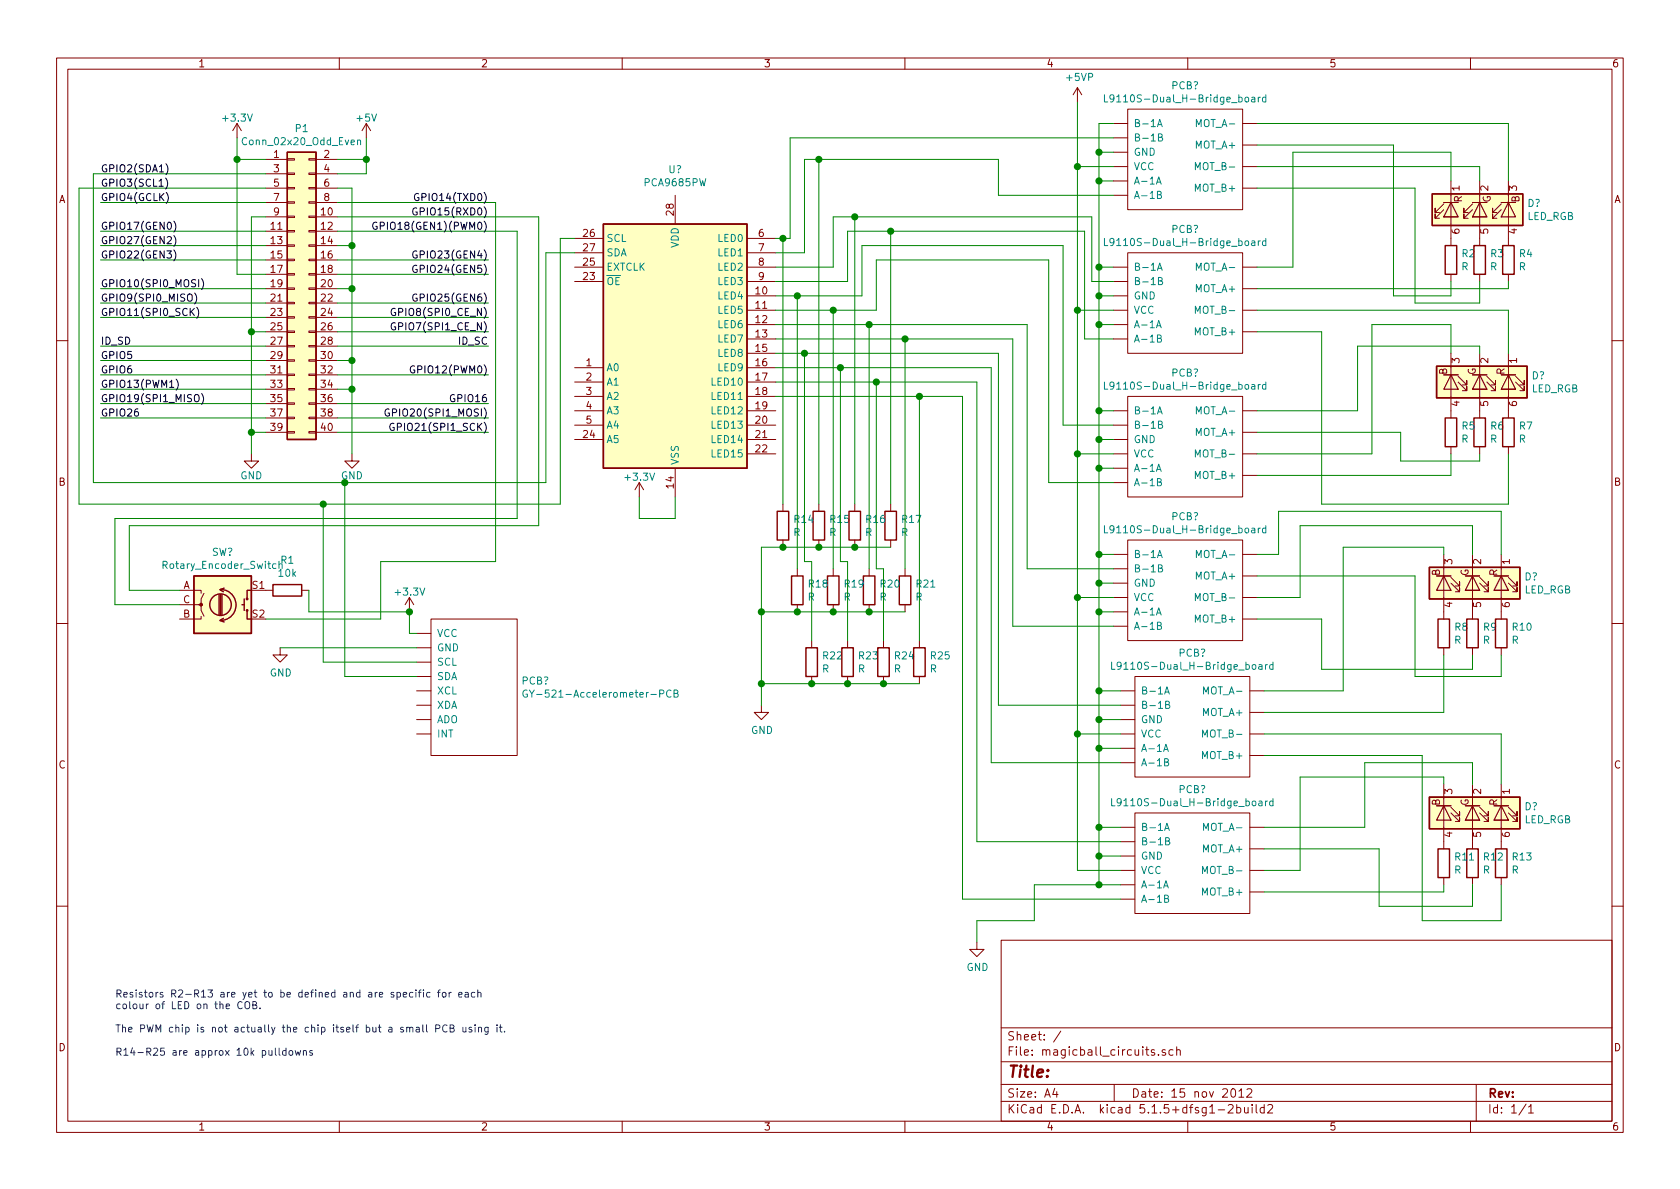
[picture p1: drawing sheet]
<svg xmlns="http://www.w3.org/2000/svg" width="297mm" height="210mm" viewBox="0 0 297 210" stroke-linecap="round" stroke-linejoin="round" font-family="sans-serif">
<g fill="none" stroke="#840000" stroke-width=".18">
<path d="M10 10.3h277v189.9h-277zM12 12.2h273v186.1h-273zM60 10.3v1.9M110 10.3v1.9M160 10.3v1.9M190.5 15.5l-.8 1.3M190.5 15.5v2.5M190.5 15.5l.8 1.3M199.4 19.3h20.3v17.8h-20.3zM210 10.3v1.9M260 10.3v1.9M41.9 21.8l-.8 1.3"/>
<path d="M41.9 21.8v2.6M41.9 21.8l.8 1.3M47 35.8h3.8M47 33.3h3.8M47 28.2h3.8M47 38.3h3.8M47 30.7h3.8M50.8 38.2h1.3v.3h-1.3zM50.8 35.7h1.3v.2h-1.3zM50.8 33.1h1.3v.3h-1.3zM50.8 30.6h1.3v.3h-1.3zM50.8 28.1h1.3v.2h-1.3z"/>
<path d="M54.6 38.2h1.3v.3h-1.3zM54.6 35.7h1.3v.2h-1.3zM54.6 33.1h1.3v.3h-1.3zM54.6 30.6h1.3v.3h-1.3zM54.6 28.1h1.3v.2h-1.3zM55.9 35.8h3.8M55.9 33.3h3.8M55.9 28.2h3.8M55.9 38.3h3.8M55.9 30.7h3.8M64.8 21.8l-.8 1.3M64.8 21.8v2.6"/>
<path d="M64.8 21.8l.7 1.3M119.4 34.5v5.1M196.8 32h2.6M196.8 34.5h2.6M196.8 21.8h2.6M196.8 24.4h2.6M196.8 26.9h2.6M196.8 29.5h2.6M219.7 21.8h2.5M219.7 25.6h2.5M219.7 33.3h2.5M219.7 29.5h2.5"/>
<path d="M255.3 38.3h2.5zM255.3 38.3h.1M255.3 35.8h2.5M255.3 36.1l-1.6 1.5v-.8v.8h.8M255.3 37.1l-1.6 1.5v-.8v.8h.8M256.5 32v11.4M260.3 38.3h2.6zM260.3 38.3h.1M260.3 35.8h2.6M260.3 36.1l-1.5 1.5v-.8v.8h.8M260.3 37.1l-1.5 1.5v-.8v.8h.8M261.6 32v11.4"/>
<path d="M265.4 36.1l-1.5 1.5v-.8v.8h.8M265.4 37.1l-1.5 1.5v-.8v.8h.8M265.4 35.8h2.6M266.7 32v11.4M47 40.9h3.8M47 43.4h3.8M47 46h3.8M47 48.5h3.8M47 51h3.8M47 53.6h3.8M47 56.1h3.8M47 58.7h3.8"/>
<path d="M50.8 56h1.3v.3h-1.3zM50.8 58.5h1.3v.3h-1.3zM50.8 53.5h1.3v.2h-1.3zM50.8 48.4h1.3v.2h-1.3zM50.8 45.8h1.3v.3h-1.3zM50.8 43.3h1.3v.3h-1.3zM50.8 40.8h1.3v.2h-1.3zM50.8 50.9h1.3v.3h-1.3zM54.6 56h1.3v.3h-1.3zM54.6 58.5h1.3v.3h-1.3zM54.6 53.5h1.3v.2h-1.3zM54.6 48.4h1.3v.2h-1.3z"/>
<path d="M54.6 45.8h1.3v.3h-1.3zM54.6 43.3h1.3v.3h-1.3zM54.6 40.8h1.3v.2h-1.3zM54.6 50.9h1.3v.3h-1.3zM55.9 40.9h3.8M55.9 43.4h3.8M55.9 46h3.8M55.9 48.5h3.8M55.9 51h3.8M55.9 53.6h3.8M55.9 56.1h3.8M55.9 58.7h3.8"/>
<path d="M101.6 47.2h5.1M101.6 49.8h5.1M101.6 42.2h5.1M101.6 44.7h5.1M132.1 57.4h5.1M132.1 59.9h5.1M132.1 47.2h5.1M132.1 49.8h5.1M132.1 52.3h5.1M132.1 54.9h5.1M132.1 42.2h5.1M132.1 44.7h5.1"/>
<path d="M196.8 57.4h2.6M196.8 59.9h2.6M196.8 47.2h2.6M196.8 49.8h2.6M196.8 52.3h2.6M196.8 54.9h2.6M199.4 44.7h20.3v17.8h-20.3zM219.7 51h2.5M219.7 58.7h2.5M219.7 47.2h2.5M219.7 54.9h2.5M256.5 48.5v1.3"/>
<path d="M261.6 48.5v1.3M266.7 48.5v1.3M10 60.2h2M47 76.4h3.8M47 66.3h3.8M47 61.2h3.8M47 63.7h3.8M47 68.8h3.8M47 71.4h3.8M47 73.9h3.8M50.8 61.1h1.3v.2h-1.3zM50.8 63.6h1.3v.3h-1.3z"/>
<path d="M50.8 66.2h1.3v.2h-1.3zM50.8 68.7h1.3v.3h-1.3zM50.8 71.2h1.3v.3h-1.3zM50.8 73.8h1.3v.2h-1.3zM50.8 76.3h1.3v.3h-1.3zM54.6 61.1h1.3v.2h-1.3zM54.6 63.6h1.3v.3h-1.3zM54.6 66.2h1.3v.2h-1.3zM54.6 68.7h1.3v.3h-1.3zM54.6 71.2h1.3v.3h-1.3zM54.6 73.8h1.3v.2h-1.3zM54.6 76.3h1.3v.3h-1.3z"/>
<path d="M55.9 76.4h3.8M55.9 66.3h3.8M55.9 61.2h3.8M55.9 63.7h3.8M55.9 68.8h3.8M55.9 71.4h3.8M55.9 73.9h3.8M101.6 72.6h5.1M101.6 75.2h5.1M101.6 77.7h5.1M101.6 65h5.1M101.6 67.6h5.1"/>
<path d="M101.6 70.1h5.1M132.1 72.6h5.1M132.1 75.2h5.1M132.1 77.7h5.1M132.1 65h5.1M132.1 62.5h5.1M132.1 67.6h5.1M132.1 70.1h5.1M196.8 72.6h2.6M196.8 75.2h2.6M196.8 77.7h2.6M199.4 70.1h20.3v17.8h-20.3z"/>
<path d="M219.7 72.6h2.5M219.7 76.4h2.5M255.3 66.3h2.5M256.5 62.5v11.4M256.5 79v1.3M257.8 66.5l1.5 1.6v-.8v.8h-.7M257.8 67.6l1.5 1.5v-.8v.8h-.7M260.3 68.8h2.6zM260.3 66.3h2.6M261.6 62.5v11.4M261.6 79v1.3M262.9 68.8h.1"/>
<path d="M262.9 66.5l1.5 1.6v-.8v.8h-.7M262.9 67.6l1.5 1.5v-.8v.8h-.7M265.4 68.8h2.6zM265.4 66.3h2.6M266.7 62.5v11.4M266.7 79v1.3M268 68.8h.1M268 66.5l1.5 1.6v-.8v.8h-.8M268 67.6l1.5 1.5v-.8v.8h-.8M285 60.2h2M44.4 80.3v1.2h1.3l-1.3 1.3-1.2-1.3h1.2M62.2 80.3v1.2h1.3l-1.3 1.3-1.2-1.3h1.2"/>
<path d="M113 85.3l-.7 1.3M113 85.3v2.6M113 85.3l.8 1.3M119.4 82.8v5.1M132.1 80.3h5.1M138.4 89.1v1.3M138.4 95.5v1.3M144.8 89.1v1.3M144.8 95.5v1.3M151.1 89.1v1.3M151.1 95.5v1.3M157.5 89.1v1.3"/>
<path d="M157.5 95.5v1.3M196.8 98h2.6M196.8 82.8h2.6M196.8 85.3h2.6M196.8 80.3h2.6M199.4 95.5h20.3v17.8h-20.3zM219.7 98h2.5M219.7 84.1h2.5M219.7 80.3h2.5M255.3 98v11.5M260.3 98v11.5M265.4 98v11.5"/>
<path d="M10 110.3h2M31.7 104.4h3.9v.5M31.7 106.9h3.9v1l.5 1.1M35.6 109v.5h-3.9M36.1 104.9l-.5 1v1h-.5M47 104.4h1.3M49.5 114.5v1.3h1.3l-1.3 1.3-1.2-1.3h1.2M53.3 104.4h1.3M72.4 105.7l-.8 1.2M72.4 105.7v2.5M72.4 105.7l.8 1.2M73.7 114.5h2.5"/>
<path d="M73.7 117.1h2.5M73.7 119.6h2.5M73.7 112h2.5M76.2 109.5h15.2v24.1h-15.2zM141 100.6v1.2M141 106.9v1.3M143.5 113.3v1.2M143.5 119.6v1.3M147.3 100.6v1.2M147.3 106.9v1.3M149.9 113.3v1.2M149.9 119.6v1.3"/>
<path d="M153.7 100.6v1.2M153.7 106.9v1.3M156.2 113.3v1.2M156.2 119.6v1.3M160 100.6v1.2M160 106.9v1.3M162.6 113.3v1.2M162.6 119.6v1.3M196.8 108.2h2.6M196.8 110.7h2.6M196.8 100.6h2.6M196.8 103.1h2.6"/>
<path d="M196.8 105.7h2.6M200.7 119.6h20.3v17.8h-20.3zM219.7 101.8h2.5M219.7 109.5h2.5M219.7 105.7h2.5M254 101.8h2.5M255.3 114.5v1.3M256.5 102.1l1.6 1.5v-.7v.7h-.8M256.5 103.1l1.6 1.5v-.7v.7h-.8M259.1 104.4h2.5zM259.1 101.8h2.5M260.3 114.5v1.3"/>
<path d="M261.6 104.4h.1M261.6 102.1l1.5 1.5v-.7v.7h-.7M261.6 103.1l1.5 1.5v-.7v.7h-.7M264.2 104.4h2.5zM264.2 101.8h2.5M265.4 114.5v1.3M266.7 104.4h.1M266.7 102.1l1.5 1.5v-.7v.7h-.7M266.7 103.1l1.5 1.5v-.7v.7h-.7M285 110.3h2M73.7 122.2h2.5M73.7 124.7h2.5"/>
<path d="M73.7 127.2h2.5M73.7 129.8h2.5M134.6 124.7v1.3h1.3l-1.3 1.2-1.3-1.2h1.3M198.1 132.3h2.6M198.1 134.9h2.6M198.1 122.2h2.6M198.1 124.7h2.6M198.1 127.2h2.6M198.1 129.8h2.6M221 122.2h2.5M221 126h2.5M221 133.6h2.5"/>
<path d="M221 129.8h2.5M255.3 138.7v11.4M260.3 138.7v11.4M265.4 138.7v11.4M198.1 156.5h2.6M198.1 159h2.6M198.1 146.3h2.6M198.1 148.8h2.6M198.1 151.4h2.6M198.1 153.9h2.6M200.7 143.8h20.3v17.7h-20.3zM221 146.3h2.5"/>
<path d="M221 150.1h2.5M221 157.7h2.5M221 153.9h2.5M254 142.5h2.5M255.3 155.2v1.3M256.5 142.7l1.6 1.6v-.8v.8h-.8M256.5 143.8l1.6 1.5v-.8v.8h-.8M259.1 145h2.5zM259.1 142.5h2.5M260.3 155.2v1.3M261.6 145h.1M261.6 142.7l1.5 1.6v-.8v.8h-.7"/>
<path d="M261.6 143.8l1.5 1.5v-.8v.8h-.7M264.2 145h2.5zM264.2 142.5h2.5M265.4 155.2v1.3M266.7 145h.1M266.7 142.7l1.5 1.6v-.8v.8h-.7M266.7 143.8l1.5 1.5v-.8v.8h-.7M10 160.2h2M172.7 166.6v1.3h1.3l-1.3 1.3-1.3-1.3h1.3M177 166.3h108v32h-108zM285 160.2h2M60 198.3v1.9"/>
<path d="M110 198.3v1.9M160 198.3v1.9M177 194.8h108M177 191.8h108M177 187.8h108M177 181.8h108M186.5 192.5l-.4 1h1M186.8 193v1M187.6 182.3l-1.3 2M197 191.8v3M204.1 185.7l-.3-.1-.2 .2v.2l.5 .2v.3h-.5M204.8 186.5v.1"/>
<path d="M206 185.7a.37 .37 0 0 0-.5 .1v.2l.5 .2 .1 .1-.2 .3-.4-.1M207.4 185.7l-.4-.1-.3 .3 .1 .6 .2 .1 .4-.1M208.1 185.7a.37 .37 0 0 1 .6 .1v.8M208.1 185.1v1.5M210 198.3v1.9M215.4 196.3h1.1M217.2 195.5l.2-.2h.4l.2 .5-.9 1h.9M217.8 192.7l.3-.2a.94 .94 0 0 1 0 1.5l-.4-.3-.1-.6zM218.7 195.9l.4-.1 .3 .3-.1 .6h-.6M218.7 195.3v1.5M219 193l.5-.5v1.5M219 194h.9"/>
<path d="M220 195.8l.1 .9 .3 .1 .3-.1M220.5 192.7l.2-.2h.4l.2 .5-.9 1h.9M220.7 195.8v1M221.4 195.3v.2M221.4 195.8v1M222.1 195.3v1.3l.2 .2M223.5 195.9l-.4-.1-.3 .3 .1 .6 .2 .1 .4-.1M223.5 195.3v1.5M224.2 195.5l.2-.2h.3l.3 .5-.9 1h.9M260 198.3v1.9M261 191.8v6.5M269.8 195.2l-1.2 2"/>
<path d="M270.3 195.8l.4-.5v1.5M270.3 196.8h.8"/>
</g>
<g fill="none" stroke="#008484" stroke-width=".18">
<path d="M195.3 16.8v1.2h.6M197 17.3l-.3 .2h-.4l-.1-.2 .1-.4 .2-.1h.2l.3 .2a.97 .97 0 0 1-.3 1h-.4M221.3 17.2h.5l.1 .8M221.9 17.5h-.4l-.2 .2v.3h.6M222.5 17.2v.8M222.8 17.2l-.3 .2M223.8 17.2h-.4l-.2 .2 .1 .6h.5M223.8 16.8v1.2M63.2 24.9l.2-.1h.3l.1 .8M63.2 24.8v.8M204.5 32.6l.4-1.3 .4 1.3M204.6 32.2h.6"/>
<path d="M204.6 34.4h.6l.1-.2v-.2l-.7-.2v1.3h.5l.2-.1 .1-.3-.3-.3M204.6 22.4l.5-1.3 .4 1.3M204.8 22h.6M204.8 24.3l.6-.1 .1-.2-.1-.2-.6-.1v1.2h.5l.3-.2v-.2l-.3-.2M211.4 30v-1.3l.4 1 .4-1v1.3M195.3 42.2v1.2h.6M197 42.7l-.3 .2h-.4l-.1-.2 .1-.4 .2-.1h.2l.3 .2a.97 .97 0 0 1-.3 1h-.4M204.5 58l.4-1.3 .4 1.3M204.6 57.6h.6M204.6 59.8h.6l.1-.2v-.2l-.7-.2v1.3h.5l.2-.1 .1-.3-.3-.3M204.6 47.8l.5-1.3 .4 1.3M204.8 47.4h.6"/>
<path d="M204.8 49.7l.6-.1 .1-.2-.1-.2-.6-.1v1.2h.5l.3-.2v-.2l-.3-.2M211.4 55.4v-1.3l.4 1 .4-1v1.3M221.3 42.6h.5l.1 .8M221.9 42.9h-.4l-.2 .2v.3h.6M222.5 42.6v.8M222.8 42.6l-.3 .2M223.8 42.6h-.4l-.2 .2 .1 .6h.5M223.8 42.2v1.2M195.3 67.6v1.2h.6M197 68.1l-.3 .2h-.4l-.1-.2 .1-.4 .2-.1h.2l.3 .2a.97 .97 0 0 1-.3 1h-.4M204.6 73.2l.5-1.3 .4 1.3M204.8 72.8h.6"/>
<path d="M204.8 75.1l.6-.1 .1-.2-.1-.2-.6-.1v1.2h.5l.3-.2v-.2l-.3-.2M221.3 68h.5l.1 .8M221.9 68.3h-.4l-.2 .2v.3h.6M222.5 68v.8M222.8 68l-.3 .2M223.8 68h-.4l-.2 .2 .1 .6h.5M223.8 67.6v1.2M48.8 99.7h-.4l-.2 .2 .1 .6h.5M49.3 99.8l.2-.1h.3l.1 .8M49.3 99.3v1.2M195.3 93v1.2h.6M197 93.5l-.3 .2h-.4l-.1-.2 .1-.4 .2-.1h.2l.3 .2a.97 .97 0 0 1-.3 1h-.4"/>
<path d="M204.5 83.4l.4-1.3 .4 1.3M204.6 83h.6M204.6 98.6l.5-1.3 .4 1.3M204.6 85.2h.6l.1-.2v-.2l-.7-.2v1.3h.5l.2-.1 .1-.3-.3-.3M204.8 98.2h.6M211.4 80.8v-1.3l.4 1 .4-1v1.3M221.3 93.4h.5l.1 .8M221.9 93.7h-.4l-.2 .2v.3h.6M222.5 93.4v.8M222.8 93.4l-.3 .2M223.8 93.4h-.4l-.2 .2 .1 .6h.5M223.8 93v1.2"/>
<path d="M196.5 117.1v1.3h.6M198.2 117.6l-.2 .3-.4-.1-.1-.2 .1-.4 .1-.1h.3l.2 .2a.97 .97 0 0 1-.2 1l-.4 .1M204.5 108.8l.4-1.3 .4 1.3M204.6 108.4h.6M204.6 110.6h.6l.1-.2v-.2l-.7-.2v1.3h.5l.2-.1 .1-.3-.3-.3M204.8 100.5l.6-.1 .1-.2-.1-.2-.6-.1v1.2h.5l.3-.2v-.2l-.3-.2M211.4 106.2v-1.3l.4 1 .4-1v1.3M222.6 117.6h.5v.8M223.1 117.8l-.4 .1-.2 .2 .1 .2h.5M223.7 117.5v.9M224.1 117.5l-.4 .2M225.1 117.6l-.4-.1-.2 .2 .1 .6h.5"/>
<path d="M225.1 117.1v1.3M93.2 122.1a.59 .59 0 0 0-.8 .6 .59 .59 0 0 0 .8 .5v-.4h-.2M93.6 122l.4 .7 .5-.7M118.6 122.1a.6 .6 0 0 0-.8 .5 .6 .6 0 0 0 .6 .7l.2-.1M119.2 122.6h.5l.2-.2-.1-.3-.6-.1v1.3h.5l.2-.1v-.3l-.3-.3M205.7 132.9l.4-1.3 .5 1.3M205.8 132.5h.7M205.9 134.8l.6-.1 .1-.2-.1-.2-.6-.1v1.2h.5l.2-.1v-.3l-.3-.2M205.9 122.7l.4-1.2 .5 1.2M206 122.4h.6M206.1 124.6h.5l.2-.2-.1-.3-.6-.1v1.3h.5l.2-.3v-.2l-.3-.2M212.6 130.3v-1.2l.4 .9 .5-.9v1.2"/>
<path d="M196.5 141.2v1.3h.6M198.2 141.8l-.2 .2h-.4l-.1-.2 .1-.5 .1-.1h.3l.2 .3a.97 .97 0 0 1-.2 .9l-.4 .1M205.7 157l.4-1.3 .5 1.3M205.8 156.7h.7M205.9 158.9l.6-.1 .1-.2-.1-.2-.6-.1v1.3h.5l.2-.2v-.3l-.3-.2M205.9 146.9l.4-1.3 .5 1.3M206 146.5h.6M206.1 148.7h.5l.2-.2-.1-.2-.6-.2v1.3h.5l.2-.2v-.2l-.3-.3M212.6 154.5v-1.3l.4 .9 .5-.9v1.3M222.6 141.7h.5v.8M223.1 142h-.4l-.2 .2 .1 .2h.5M223.7 141.7v.8"/>
<path d="M224.1 141.7l-.4 .2M225.1 141.7h-.4l-.2 .2 .1 .5h.5M225.1 141.2v1.3"/>
</g>
<g fill="none" stroke="#840000" stroke-width=".25">
<path d="M50.8 26.9h5.1v50.8h-5.1zM106.7 39.6h25.4v43.2h-25.4zM253.2 34.3h16v5.6h-16zM255.5 43.4h2.1v5.1h-2.1zM260.6 43.4h2v5.1h-2zM265.7 43.4h2v5.1h-2zM254 64.8h16v5.6h-16zM255.5 73.9h2.1v5.1h-2.1zM260.6 73.9h2v5.1h-2zM265.7 73.9h2v5.1h-2zM137.4 90.4h2v5.1h-2zM143.8 90.4h2v5.1h-2z"/>
<path d="M150.1 90.4h2v5.1h-2zM156.5 90.4h2v5.1h-2zM34.3 101.8h10.1v10.2h-10.1zM38.7 105.2v3.5M39 104.2a2.74 2.74 0 0 1 2.7 2.8 2.74 2.74 0 0 1-2.7 2.7M39 105.2v3.5M39.2 105.2v3.5M39.5 109.3l-.6 .4 .7 .3M39.6 104l-.7 .3 .6 .3M42.8 106.9h.4M43.2 105.9v2M43.7 107.9v1.6h.7"/>
<path d="M44.4 104.4h-.7v1.5M48.3 103.4h5v2h-5zM140 101.8h2v5.1h-2zM142.5 114.5h2v5.1h-2zM146.3 101.8h2v5.1h-2zM148.8 114.5h2.1v5.1h-2.1zM152.7 101.8h2v5.1h-2zM155.2 114.5h2v5.1h-2zM159 101.8h2v5.1h-2zM161.5 114.5h2.1v5.1h-2.1zM252.7 100.3h16v5.6h-16zM254.3 109.5h2v5h-2z"/>
<path d="M259.3 109.5h2.1v5h-2.1zM264.4 109.5h2v5h-2zM252.7 141h16v5.6h-16zM254.3 150.1h2v5.1h-2zM259.3 150.1h2.1v5.1h-2.1zM264.4 150.1h2v5.1h-2z"/>
<circle cx="39" cy="106.9" r="1.9"/>
<circle cx="43.7" cy="105.9" r=".13"/>
<circle cx="43.7" cy="107.9" r=".13"/>
</g>
<g fill="#ffffc2" stroke="#ffffc2" stroke-width=".18">
<path d="M253.2 34.3h16v5.6h-16z"/>
<path d="M254 64.8h16v5.6h-16z"/>
<path d="M252.7 100.3h16v5.6h-16z"/>
<path d="M252.7 141h16v5.6h-16z"/>
<path d="M34.3 101.8h10.1v10.2h-10.1z"/>
<path d="M50.8 26.9h5.1v50.8h-5.1z"/>
<path d="M106.7 39.6h25.4v43.2h-25.4z"/>
</g>
<g fill="none" stroke="#840000" stroke-width=".2">
<path d="M255.3 35.8h2.5M256.5 35.8l1.3 2.5h-2.5zM260.3 35.8h2.6M261.6 35.8l1.3 2.5h-2.6zM265.4 35.8h2.6M266.7 35.8l1.3 2.5h-2.6zM255.3 66.3h2.5M256.5 66.3l1.3 2.5h-2.5zM260.3 66.3h2.6M261.6 66.3l1.3 2.5h-2.6zM265.4 66.3h2.6M266.7 66.3l1.3 2.5h-2.6z"/>
<path d="M254 101.8h2.5M255.3 101.8l1.2 2.6h-2.5zM259.1 101.8h2.5M260.3 101.8l1.3 2.6h-2.5zM264.2 101.8h2.5M265.4 101.8l1.3 2.6h-2.5zM254 142.5h2.5M255.3 142.5l1.2 2.5h-2.5zM259.1 142.5h2.5M260.3 142.5l1.3 2.5h-2.5zM264.2 142.5h2.5M265.4 142.5l1.3 2.5h-2.5z"/>
</g>
<circle cx="35.6" cy="106.9" r=".25" fill="#840000" stroke="#840000" stroke-width=".18"/>
<g fill="none" stroke="#008400" stroke-width=".18">
<path d="M190.5 18v135.9h7.6M17.8 35.8h29.2M41.9 28.2h5.1M41.9 24.4v24.1h5.1M47 38.3h-2.6v42M47 30.7h-30.5v54.6h80v-40.6h5.1M47 33.3h-33v55.8h85.1v-46.9h2.5M59.7 38.3h35.5v54.7h-72.3v11.4h8.8M59.7 35.8h27.9v63.5h-20.3v10.2h-20.3M59.7 33.3h2.5v47M59.7 28.2h5.1M64.8 24.4v6.3h-5.1"/>
<path d="M144.8 28.2v60.9M151.1 38.3v50.8M190.5 29.5h6.3M194.3 32h2.5M194.3 26.9h2.5M196.8 24.4h-57.1v17.8h-2.5M196.8 34.5h-20.3v-6.3h-34.3v16.5h-5M196.8 21.8h-2.5v134.7M222.2 21.8h44.5v10.2M222.2 29.5h39.4v2.5M222.2 25.6h24.2v26.7h10.1v-2.5M222.2 33.3h28v20.3h11.4v-3.8"/>
<path d="M256.5 32v-5.1h-27.9v20.3h-6.4M17.8 40.9h29.2M17.8 46h29.2M17.8 43.4h29.2M17.8 51h29.2M17.8 53.6h29.2M17.8 56.1h29.2M44.4 58.7h2.6M59.7 40.9h31.7v50.8h-71.1v15.2h11.4M59.7 46h26.7M59.7 43.4h2.5M59.7 51h2.5"/>
<path d="M59.7 58.7h26.7M59.7 48.5h26.7M59.7 53.6h26.7M59.7 56.1h26.7M137.2 47.2h10.1v-8.9h45.7v11.5h3.8M137.2 49.8h12.7v-8.9h41.9v19h5M137.2 54.9h17.7v-8.9h30.5v39.3h11.4M137.2 57.4h44.4v43.2h15.2M137.2 52.3h15.2v-8.9h35.6v31.8h8.8M137.2 59.9h41.9v50.8h17.7M138.4 42.2v46.9M141 52.3v48.3"/>
<path d="M147.3 54.9v45.7M153.7 57.4v43.2M157.5 40.9v48.2M160 59.9v40.7M190.5 54.9h6.3M194.3 47.2h2.5M194.3 57.4h2.5M194.3 52.3h2.5M222.2 58.7h11.5v30.4h33v-8.8M222.2 54.9h44.5v7.6M266.7 49.8v1.2h-44.5M17.8 61.2h29.2"/>
<path d="M17.8 63.7h29.2M17.8 68.8h29.2M17.8 66.3h29.2M17.8 73.9h29.2M17.8 71.4h29.2M44.4 76.4h2.6M59.7 61.2h26.7M59.7 76.4h26.7M59.7 63.7h2.5M59.7 68.8h2.5M59.7 66.3h26.7M59.7 73.9h26.7"/>
<path d="M59.7 71.4h26.7M137.2 67.6h35.5v81.2h25.4M137.2 70.1h33v88.9h27.9M137.2 65h38.1v69.9h22.8M137.2 62.5h39.3v62.2h21.6M142.2 62.5v36.8h1.3v14M148.6 65v34.3h1.3v14M154.9 67.6v33h1.3v12.7M162.6 70.1v43.2M194.3 72.6h2.5M194.3 77.7h2.5M222.2 76.4h25.4v5.1h14v-1.2"/>
<path d="M256.5 62.5v-5.1h-13.9v22.9h-20.4M261.6 62.5v-1.3h-21.6v11.4h-17.8M57.1 89.1v28h16.6M61 85.3v34.3h12.7M113 87.9v3.8h6.4v-3.8M157.5 96.8h-22.9v27.9M190.5 80.3h6.3M194.3 98h2.5M194.3 82.8h2.5M222.2 98h3.9v-7.6h39.3v7.6M255.3 98v-1.2h-17.8v25.4h-14M256.5 80.3v3.8h-34.3"/>
<path d="M260.3 98v-5h-30.4v12.7h-7.7M49.5 114.5h24.2M54.6 104.4v3.8h17.8v3.8h1.3M134.6 108.2h25.4M190.5 105.7h6.3M194.3 108.2h2.5M194.3 103.1h2.5M222.2 109.5h11.5v8.9h26.6v-2.6M222.2 101.8h28v17.8h15.2v-3.8M255.3 115.8v10.2h-31.8M134.6 120.9h28M190.5 129.8h7.6"/>
<path d="M194.3 122.2h3.8M194.3 132.3h3.8M194.3 127.2h3.8M223.5 133.6h28v29.2h13.9v-6.3M223.5 129.8h41.9v8.9M255.3 138.7v-1.3h-25.4v16.5h-6.4M260.3 138.7v-3.8h-19v11.4h-17.8M194.3 146.3h3.8M194.3 151.4h3.8M198.1 156.5h-15.2v6.3h-10.2v3.8M223.5 150.1h20.3v10.2h16.5v-3.8M255.3 156.5v1.2h-31.8"/>
</g>
<g fill="none" stroke="#000" stroke-width=".18">
<path d="M29.3 31.5a1.47 1.47 0 0 1 0 1.9M29.3 29a1.47 1.47 0 0 1 0 1.9M29.4 34a1.4 1.4 0 0 1 0 2M30.7 39.1a1.47 1.47 0 0 1 0 1.9M66.6 39.4a.59 .59 0 0 0-.7 .5 .59 .59 0 0 0 .7 .6l.1-.5h-.3M73.7 36.8a.59 .59 0 0 0-.7 .6 .59 .59 0 0 0 .7 .6l.1-.5h-.3M74 34.3a.59 .59 0 0 0-.7 .6 .59 .59 0 0 0 .7 .5l.1-.5h-.3M30.7 41.7a1.47 1.47 0 0 1 0 1.9M30.7 44.2a1.47 1.47 0 0 1 0 1.9M33.8 55.1l.6 .7M34.4 54.5l-.8 .8M34.4 51.8a1.47 1.47 0 0 1 0 1.9"/>
<path d="M34.8 54.4a1.47 1.47 0 0 1 0 1.9M35.6 49.3a1.47 1.47 0 0 1 0 1.9M69.9 54.6a.59 .59 0 0 0-.7 .6 .59 .59 0 0 0 .7 .5l.1-.4h-.3M69.9 57.1a.59 .59 0 0 0-.7 .6 .59 .59 0 0 0 .7 .6l.1-.5h-.3M73.7 44.4a.59 .59 0 0 0-.7 .6 .59 .59 0 0 0 .7 .6l.1-.5h-.3M73.7 47a.59 .59 0 0 0-.7 .6 .59 .59 0 0 0 .7 .5l.1-.5h-.3M73.7 52.1a.59 .59 0 0 0-.7 .5 .59 .59 0 0 0 .7 .6l.1-.5h-.3M31.1 67.1a1.4 1.4 0 0 1 0 1.9M34.4 69.9l.2-.1a.45 .45 0 0 1 .6 .4v.4l-.2 .4h-.5a1.07 1.07 0 0 1-.1-1.1zM35.6 69.6a1.47 1.47 0 0 1 0 1.9M68.8 72.4a.59 .59 0 0 0-.7 .6 .59 .59 0 0 0 .7 .5l.1-.5h-.3M69.6 74.9a.59 .59 0 0 0-.7 .6 .59 .59 0 0 0 .7 .6l.1-.5h-.2"/>
<path d="M73.3 64.8a.59 .59 0 0 0-.8 .5 .59 .59 0 0 0 .8 .6v-.5h-.2"/>
</g>
<g fill="none" stroke="#0000c2" stroke-width=".18">
<path d="M42.8 177.2a.6 .6 0 0 0-.8 .4 .6 .6 0 0 0 .6 .8l.2-.1M43.4 177.3a.45 .45 0 0 1 .7 0 .88 .88 0 0 1-.3 1.1l-.3-.1a1.07 1.07 0 0 1-.1-1zM44.7 177.7h.5l.2-.2-.1-.3-.6-.1v1.3h.5l.2-.1v-.4l-.3-.2M46 178.3v.1M71.3 175.9l.6-.1v-.3h-.4l-.2 .2 .1 .6h.5M73 175.5h-.4l-.2 .2 .1 .6h.5M73.5 175.1v.1M73.5 175.5v.8M74 175.5h.4M74.4 175.1l-.3 .1v1.1M74.9 175.1v.1M74.9 175.5v.8"/>
<path d="M76 175.5h-.3l-.3 .2 .1 .6h.5M77.3 175.5h.5M77.8 175.1l-.3 .1v1.1M78.3 175.5h.3l.3 .2-.2 .6h-.3l-.1-.1zM79.4 175.5v.8M79.8 175.5l-.4 .2M81.1 175.9l.6-.1-.1-.3h-.3l-.2 .2 .1 .6h.4M82.2 175.5h.5l.1 .8M82.8 175.8h-.4l-.2 .2v.3h.6M83.9 175.5h-.3l-.3 .2 .2 .6h.4M84.5 175.6l.2-.1h.3v.8M84.5 175.1v1.2"/>
<path d="M48.7 185.3v1.1l.2 .2M49.4 185.3v1.1l.1 .2M50.6 185.8h-.4l-.2 .2 .1 .6h.5M50.6 185.3v1.3M51.2 185.9l.2-.1 .3 .1 .1 .5-.2 .2h-.2l-.2-.1zM52.2 185.8l.2 .8 .3-.6 .2 .6 .3-.8M53.6 185.9l.2-.1h.3l.1 .8M53.6 185.8v.8M55.2 185.8h-.3l-.2 .1 .1 .2 .4 .2v.3h-.5M74.8 181.2v1.1l.1 .2M75.4 181.2v1.1l.2 .2M77 181.9l.7-.1v-.4l-.7-.2v1.3"/>
<path d="M79 181.4a.6 .6 0 0 0-.8 .4 .6 .6 0 0 0 .6 .7l.2-.1M79.6 181.8h.5l.2-.2-.1-.2-.6-.2v1.3h.5l.2-.1v-.3l-.3-.3M81.8 181.7l.1 .7 .3 .1 .2-.1M82.4 181.7v.8M83.4 181.7h-.3l-.2 .1 .1 .2 .4 .1v.3h-.5M84 181.2v.2M84 181.7v.8M84.6 181.8l.2-.1h.3v.8M84.6 181.7v.8M86.3 181.7v1l-.2 .2-.3-.1M86.3 181.7h-.4l-.2 .2 .1 .5h.5M87.9 181.2v.2"/>
<path d="M87.9 181.7v.8M88.3 181.7h.5M88.5 181.2v1.1l.3 .2M89.2 182.4v.1"/>
</g>
<g fill="#008400" stroke="#008400" stroke-width=".25">
<circle cx="190.5" cy="80.3" r=".51"/>
<circle cx="72.4" cy="108.2" r=".51"/>
<circle cx="44.5" cy="76.4" r=".51"/>
<circle cx="41.9" cy="28.2" r=".51"/>
<circle cx="194.3" cy="156.5" r=".51"/>
<circle cx="194.3" cy="132.3" r=".51"/>
<circle cx="62.2" cy="43.4" r=".51"/>
<circle cx="153.7" cy="108.2" r=".51"/>
<circle cx="194.3" cy="52.3" r=".51"/>
<circle cx="147.3" cy="108.2" r=".51"/>
<circle cx="190.5" cy="29.5" r=".51"/>
<circle cx="141" cy="108.2" r=".51"/>
<circle cx="194.3" cy="151.4" r=".51"/>
<circle cx="62.2" cy="51" r=".51"/>
<circle cx="57.2" cy="89.1" r=".51"/>
<circle cx="64.8" cy="28.2" r=".51"/>
<circle cx="194.3" cy="127.2" r=".51"/>
<circle cx="194.3" cy="26.9" r=".51"/>
<circle cx="62.2" cy="63.7" r=".51"/>
<circle cx="190.5" cy="129.8" r=".51"/>
<circle cx="194.3" cy="103.1" r=".51"/>
<circle cx="62.2" cy="68.8" r=".51"/>
<circle cx="190.5" cy="105.7" r=".51"/>
<circle cx="190.5" cy="54.9" r=".51"/>
<circle cx="194.3" cy="77.7" r=".51"/>
<circle cx="61" cy="85.3" r=".51"/>
<circle cx="194.3" cy="82.8" r=".51"/>
<circle cx="153.7" cy="57.4" r=".51"/>
<circle cx="147.3" cy="54.9" r=".51"/>
<circle cx="160" cy="59.9" r=".51"/>
<circle cx="141" cy="52.3" r=".51"/>
<circle cx="142.2" cy="62.5" r=".51"/>
<circle cx="157.5" cy="40.9" r=".51"/>
<circle cx="194.3" cy="122.2" r=".51"/>
<circle cx="148.6" cy="65" r=".51"/>
<circle cx="151.1" cy="38.3" r=".51"/>
<circle cx="194.3" cy="108.2" r=".51"/>
<circle cx="154.9" cy="67.6" r=".51"/>
<circle cx="194.3" cy="98" r=".51"/>
<circle cx="144.8" cy="28.2" r=".51"/>
<circle cx="162.6" cy="70.1" r=".51"/>
<circle cx="44.5" cy="58.7" r=".51"/>
<circle cx="138.4" cy="42.2" r=".51"/>
<circle cx="156.2" cy="120.9" r=".51"/>
<circle cx="194.3" cy="72.6" r=".51"/>
<circle cx="149.9" cy="120.9" r=".51"/>
<circle cx="194.3" cy="57.4" r=".51"/>
<circle cx="143.5" cy="120.9" r=".51"/>
<circle cx="194.3" cy="47.2" r=".51"/>
<circle cx="134.6" cy="120.9" r=".51"/>
<circle cx="138.4" cy="96.8" r=".51"/>
<circle cx="144.8" cy="96.8" r=".51"/>
<circle cx="194.3" cy="32" r=".51"/>
<circle cx="151.1" cy="96.8" r=".51"/>
<circle cx="134.6" cy="108.2" r=".51"/>
<circle cx="194.3" cy="146.3" r=".51"/>
</g>
<text font-size="2.8" fill="#840000" x="178" y="190.5">Title:</text>
<g font-size="2.1" fill="#840000">
<text x="178" y="184">Sheet: /</text>
<text x="178" y="186.7">File: magicball_circuits.sch</text>
<text x="178" y="196.9">KiCad E.D.A. kicad 5.1.5+dfsg1-2build2</text>
<text x="178" y="194.1">Size: A4</text>
<text x="200" y="194.1">Date: 15 nov 2012</text>
<text x="263" y="194.1">Rev:</text>
<text x="263" y="196.9">Id: 1/1</text>
</g>
<g font-size="1.8" fill="#840000">
<text x="35" y="11.9">1</text>
<text x="85" y="11.9">2</text>
<text x="135" y="11.9">3</text>
<text x="185" y="11.9">4</text>
<text x="235" y="11.9">5</text>
<text x="285" y="11.9">6</text>
<text x="48.4" y="27.9">1</text>
<text x="57.3" y="27.9">2</text>
<text x="10.4" y="35.9">A</text>
<text x="48.4" y="30.5">3</text>
<text x="48.4" y="33">5</text>
<text x="48.4" y="35.6">7</text>
<text x="57.3" y="30.5">4</text>
<text x="57.3" y="33">6</text>
<text x="57.3" y="35.6">8</text>
<text x="258.1" y="33.8" transform="rotate(-90 258.1 33.8)">1</text>
<text x="258.5" y="35.8" transform="rotate(-90 258.5 35.8)">R</text>
<text x="263.1" y="33.8" transform="rotate(-90 263.1 33.8)">2</text>
<text x="263.6" y="35.9" transform="rotate(-90 263.6 35.9)">G</text>
<text x="268.2" y="33.8" transform="rotate(-90 268.2 33.8)">3</text>
<text x="268.7" y="35.8" transform="rotate(-90 268.7 35.8)">B</text>
<text x="285.4" y="35.9">A</text>
<text x="47.9" y="40.6">11</text>
<text x="48.4" y="38.1">9</text>
<text x="56.8" y="38.1">10</text>
<text x="56.8" y="40.6">12</text>
<text x="103.2" y="41.9">26</text>
<text x="119.1" y="38" transform="rotate(-90 119.1 38)">28</text>
<text x="134.1" y="41.9">6</text>
<text x="258.1" y="41.4" transform="rotate(-90 258.1 41.4)">6</text>
<text x="263.1" y="41.4" transform="rotate(-90 263.1 41.4)">5</text>
<text x="268.2" y="41.4" transform="rotate(-90 268.2 41.4)">4</text>
<text x="47.9" y="43.2">13</text>
<text x="47.9" y="45.7">15</text>
<text x="56.8" y="43.2">14</text>
<text x="56.8" y="45.7">16</text>
<text x="103.2" y="47">25</text>
<text x="103.2" y="44.4">27</text>
<text x="134.1" y="44.4">7</text>
<text x="134.1" y="47">8</text>
<text x="47.9" y="48.3">17</text>
<text x="47.9" y="50.8">19</text>
<text x="47.9" y="53.3">21</text>
<text x="56.8" y="48.3">18</text>
<text x="56.8" y="50.8">20</text>
<text x="56.8" y="53.3">22</text>
<text x="103.2" y="49.5">23</text>
<text x="133.7" y="52.1">10</text>
<text x="134.1" y="49.5">9</text>
<text x="47.9" y="55.9">23</text>
<text x="47.9" y="58.4">25</text>
<text x="56.8" y="55.9">24</text>
<text x="56.8" y="58.4">26</text>
<text x="133.7" y="54.6">11</text>
<text x="133.7" y="57.1">12</text>
<text x="133.7" y="59.7">13</text>
<text x="47.9" y="61">27</text>
<text x="47.9" y="63.5">29</text>
<text x="56.8" y="61">28</text>
<text x="56.8" y="63.5">30</text>
<text x="103.7" y="64.8">1</text>
<text x="133.7" y="62.2">15</text>
<text x="133.7" y="64.8">16</text>
<text x="258.1" y="64.2" transform="rotate(-90 258.1 64.2)">3</text>
<text x="263.1" y="64.2" transform="rotate(-90 263.1 64.2)">2</text>
<text x="268.2" y="64.2" transform="rotate(-90 268.2 64.2)">1</text>
<text x="47.9" y="66">31</text>
<text x="47.9" y="68.6">33</text>
<text x="47.9" y="71.1">35</text>
<text x="56.8" y="66">32</text>
<text x="56.8" y="68.6">34</text>
<text x="56.8" y="71.1">36</text>
<text x="103.7" y="67.3">2</text>
<text x="103.7" y="69.8">3</text>
<text x="133.7" y="67.3">17</text>
<text x="133.7" y="69.8">18</text>
<text x="255.9" y="66.3" transform="rotate(-90 255.9 66.3)">B</text>
<text x="258.1" y="71.9" transform="rotate(-90 258.1 71.9)">4</text>
<text x="260.9" y="66.3" transform="rotate(-90 260.9 66.3)">G</text>
<text x="263.1" y="71.9" transform="rotate(-90 263.1 71.9)">5</text>
<text x="266" y="66.3" transform="rotate(-90 266 66.3)">R</text>
<text x="268.2" y="71.9" transform="rotate(-90 268.2 71.9)">6</text>
<text x="47.9" y="73.7">37</text>
<text x="47.9" y="76.2">39</text>
<text x="56.8" y="73.7">38</text>
<text x="56.8" y="76.2">40</text>
<text x="103.2" y="77.5">24</text>
<text x="103.7" y="72.4">4</text>
<text x="103.7" y="74.9">5</text>
<text x="133.7" y="72.4">19</text>
<text x="133.7" y="74.9">20</text>
<text x="133.7" y="77.5">21</text>
<text x="133.7" y="80">22</text>
<text x="10.4" y="85.9">B</text>
<text x="119.1" y="86.3" transform="rotate(-90 119.1 86.3)">14</text>
<text x="285.4" y="85.9">B</text>
<text x="254.6" y="101.8" transform="rotate(-90 254.6 101.8)">B</text>
<text x="256.8" y="99.8" transform="rotate(-90 256.8 99.8)">3</text>
<text x="259.7" y="101.9" transform="rotate(-90 259.7 101.9)">G</text>
<text x="261.9" y="99.8" transform="rotate(-90 261.9 99.8)">2</text>
<text x="264.7" y="101.8" transform="rotate(-90 264.7 101.8)">R</text>
<text x="267" y="99.8" transform="rotate(-90 267 99.8)">1</text>
<text x="32.4" y="104.1">A</text>
<text x="32.4" y="106.7">C</text>
<text x="44.7" y="104.1">S1</text>
<text x="256.8" y="107.4" transform="rotate(-90 256.8 107.4)">4</text>
<text x="261.9" y="107.4" transform="rotate(-90 261.9 107.4)">5</text>
<text x="267" y="107.4" transform="rotate(-90 267 107.4)">6</text>
<text x="32.4" y="109.2">B</text>
<text x="44.7" y="109.2">S2</text>
<text x="10.4" y="135.9">C</text>
<text x="285.4" y="135.9">C</text>
<text x="254.6" y="142.5" transform="rotate(-90 254.6 142.5)">B</text>
<text x="256.8" y="140.4" transform="rotate(-90 256.8 140.4)">3</text>
<text x="259.7" y="142.5" transform="rotate(-90 259.7 142.5)">G</text>
<text x="261.9" y="140.4" transform="rotate(-90 261.9 140.4)">2</text>
<text x="264.7" y="142.5" transform="rotate(-90 264.7 142.5)">R</text>
<text x="267" y="140.4" transform="rotate(-90 267 140.4)">1</text>
<text x="256.8" y="148.1" transform="rotate(-90 256.8 148.1)">4</text>
<text x="261.9" y="148.1" transform="rotate(-90 261.9 148.1)">5</text>
<text x="267" y="148.1" transform="rotate(-90 267 148.1)">6</text>
<text x="10.4" y="185.9">D</text>
<text x="285.4" y="185.9">D</text>
<text x="35" y="199.9">1</text>
<text x="85" y="199.9">2</text>
<text x="135" y="199.9">3</text>
<text x="185" y="199.9">4</text>
<text x="235" y="199.9">5</text>
<text x="285" y="199.9">6</text>
</g>
<g font-size="1.8" fill="#008484">
<text x="188.7" y="14.3">+5VP</text>
<text x="207.1" y="15.8">PCB?</text>
<text x="39.6" y="21.5">+3.3V</text>
<text x="52.3" y="23.4">P1</text>
<text x="63.2" y="21.5">+5V</text>
<text x="197.1" y="18.1">L9110S-Dual_H-Bridge_board</text>
<text x="200.4" y="22.5">B-1A</text>
<text x="211.9" y="22.5">MOT_A-</text>
<text x="43.3" y="25.7">Conn_02x20_Odd_Even</text>
<text x="200.4" y="25">B-1B</text>
<text x="200.4" y="27.6">GND</text>
<text x="211.5" y="26.3">MOT_A+</text>
<text x="114.1" y="32.9">PCA9685PW</text>
<text x="118.2" y="30.6">U?</text>
<text x="200.4" y="32.6">A-1A</text>
<text x="200.4" y="35.2">A-1B</text>
<text x="200.4" y="30.1">VCC</text>
<text x="211.5" y="33.9">MOT_B+</text>
<text x="211.9" y="30.1">MOT_B-</text>
<text x="207.1" y="41.2">PCB?</text>
<text x="270" y="38.9">LED_RGB</text>
<text x="270.1" y="36.6">D?</text>
<text x="107.2" y="47.9">EXTCLK</text>
<text x="107.2" y="42.8">SCL</text>
<text x="107.2" y="45.3">SDA</text>
<text x="120" y="43.9" transform="rotate(-90 120 43.9)">VDD</text>
<text x="127.1" y="42.8">LED0</text>
<text x="127.1" y="45.3">LED1</text>
<text x="127.1" y="47.9">LED2</text>
<text x="197.1" y="43.5">L9110S-Dual_H-Bridge_board</text>
<text x="200.4" y="47.9">B-1A</text>
<text x="211.9" y="47.9">MOT_A-</text>
<text x="258.4" y="47.8">R</text>
<text x="258.5" y="45.5">R2</text>
<text x="263.5" y="47.8">R</text>
<text x="263.6" y="45.5">R3</text>
<text x="268.6" y="47.8">R</text>
<text x="268.7" y="45.5">R4</text>
<text x="107.2" y="50.4">OE</text>
<text x="127.1" y="53">LED4</text>
<text x="127.1" y="50.4">LED3</text>
<text x="200.4" y="50.4">B-1B</text>
<text x="200.4" y="53">GND</text>
<text x="211.5" y="51.7">MOT_A+</text>
<text x="127.1" y="55.5">LED5</text>
<text x="127.1" y="58">LED6</text>
<text x="200.4" y="58">A-1A</text>
<text x="200.4" y="55.5">VCC</text>
<text x="211.5" y="59.3">MOT_B+</text>
<text x="211.9" y="55.5">MOT_B-</text>
<text x="107.2" y="65.7">A0</text>
<text x="127.1" y="60.6">LED7</text>
<text x="127.1" y="63.1">LED8</text>
<text x="127.1" y="65.7">LED9</text>
<text x="200.4" y="60.6">A-1B</text>
<text x="107.2" y="68.2">A1</text>
<text x="107.2" y="70.7">A2</text>
<text x="126.1" y="68.2">LED10</text>
<text x="126.1" y="70.7">LED11</text>
<text x="197.1" y="68.9">L9110S-Dual_H-Bridge_board</text>
<text x="207.1" y="66.6">PCB?</text>
<text x="270.7" y="69.4">LED_RGB</text>
<text x="270.8" y="67.1">D?</text>
<text x="107.2" y="73.3">A3</text>
<text x="107.2" y="75.8">A4</text>
<text x="126.1" y="73.3">LED12</text>
<text x="126.1" y="75.8">LED13</text>
<text x="200.4" y="73.3">B-1A</text>
<text x="200.4" y="75.8">B-1B</text>
<text x="211.5" y="77.1">MOT_A+</text>
<text x="211.9" y="73.3">MOT_A-</text>
<text x="258.5" y="76">R5</text>
<text x="263.6" y="76">R6</text>
<text x="268.7" y="76">R7</text>
<text x="107.2" y="78.4">A5</text>
<text x="120" y="82.3" transform="rotate(-90 120 82.3)">VSS</text>
<text x="126.1" y="78.4">LED14</text>
<text x="126.1" y="80.9">LED15</text>
<text x="200.4" y="83.4">A-1A</text>
<text x="200.4" y="78.4">GND</text>
<text x="200.4" y="80.9">VCC</text>
<text x="211.9" y="80.9">MOT_B-</text>
<text x="258.4" y="78.3">R</text>
<text x="263.5" y="78.3">R</text>
<text x="268.6" y="78.3">R</text>
<text x="42.5" y="84.8">GND</text>
<text x="60.3" y="84.8">GND</text>
<text x="110.7" y="85">+3.3V</text>
<text x="200.4" y="86">A-1B</text>
<text x="211.5" y="84.7">MOT_B+</text>
<text x="140.3" y="94.8">R</text>
<text x="140.5" y="92.5">R14</text>
<text x="146.6" y="94.8">R</text>
<text x="146.8" y="92.5">R15</text>
<text x="153" y="94.8">R</text>
<text x="153.2" y="92.5">R16</text>
<text x="159.3" y="94.8">R</text>
<text x="159.5" y="92.5">R17</text>
<text x="197.1" y="94.3">L9110S-Dual_H-Bridge_board</text>
<text x="207.1" y="92">PCB?</text>
<text x="29.2" y="100.6">Rotary_Encoder_Switch</text>
<text x="37.4" y="98.3">SW?</text>
<text x="49.7" y="99.7">R1</text>
<text x="200.4" y="98.7">B-1A</text>
<text x="200.4" y="101.2">B-1B</text>
<text x="211.9" y="98.7">MOT_A-</text>
<text x="49.3" y="102">10k</text>
<text x="70.1" y="105.3">+3.3V</text>
<text x="142.8" y="106.2">R</text>
<text x="143" y="103.9">R18</text>
<text x="149.2" y="106.2">R</text>
<text x="149.4" y="103.9">R19</text>
<text x="155.5" y="106.2">R</text>
<text x="155.7" y="103.9">R20</text>
<text x="161.9" y="106.2">R</text>
<text x="162.1" y="103.9">R21</text>
<text x="200.4" y="103.8">GND</text>
<text x="200.4" y="106.3">VCC</text>
<text x="211.5" y="102.5">MOT_A+</text>
<text x="211.9" y="106.3">MOT_B-</text>
<text x="269.5" y="104.9">LED_RGB</text>
<text x="269.6" y="102.6">D?</text>
<text x="77.2" y="112.6">VCC</text>
<text x="200.4" y="108.8">A-1A</text>
<text x="200.4" y="111.4">A-1B</text>
<text x="211.5" y="110.1">MOT_B+</text>
<text x="257.1" y="113.8">R</text>
<text x="257.3" y="111.5">R8</text>
<text x="262.2" y="113.8">R</text>
<text x="262.3" y="111.5">R9</text>
<text x="267.3" y="113.8">R</text>
<text x="267.5" y="111.5">R10</text>
<text x="47.7" y="119.6">GND</text>
<text x="77.2" y="115.2">GND</text>
<text x="77.2" y="117.7">SCL</text>
<text x="145.4" y="118.9">R</text>
<text x="145.6" y="116.6">R22</text>
<text x="151.7" y="118.9">R</text>
<text x="151.9" y="116.6">R23</text>
<text x="158.1" y="118.9">R</text>
<text x="158.3" y="116.6">R24</text>
<text x="164.4" y="118.9">R</text>
<text x="164.6" y="116.6">R25</text>
<text x="198.3" y="118.4">L9110S-Dual_H-Bridge_board</text>
<text x="208.4" y="116.1">PCB?</text>
<text x="77.2" y="120.3">SDA</text>
<text x="77.2" y="122.8">XCL</text>
<text x="77.2" y="125.3">XDA</text>
<text x="92.3" y="121.1">PCB?</text>
<text x="94.6" y="123.4">GY-521-Accelerometer-PCB</text>
<text x="201.7" y="122.8">B-1A</text>
<text x="201.7" y="125.3">B-1B</text>
<text x="213.2" y="122.8">MOT_A-</text>
<text x="77.2" y="127.9">ADO</text>
<text x="77.2" y="130.4">INT</text>
<text x="132.8" y="129.8">GND</text>
<text x="201.7" y="127.9">GND</text>
<text x="201.7" y="130.4">VCC</text>
<text x="212.8" y="126.6">MOT_A+</text>
<text x="213.2" y="130.4">MOT_B-</text>
<text x="201.7" y="133">A-1A</text>
<text x="201.7" y="135.5">A-1B</text>
<text x="212.8" y="134.2">MOT_B+</text>
<text x="198.3" y="142.6">L9110S-Dual_H-Bridge_board</text>
<text x="208.4" y="140.3">PCB?</text>
<text x="269.6" y="143.3">D?</text>
<text x="201.7" y="146.9">B-1A</text>
<text x="201.7" y="149.5">B-1B</text>
<text x="213.2" y="146.9">MOT_A-</text>
<text x="269.5" y="145.6">LED_RGB</text>
<text x="201.7" y="152">GND</text>
<text x="201.7" y="154.6">VCC</text>
<text x="212.8" y="150.7">MOT_A+</text>
<text x="213.2" y="154.6">MOT_B-</text>
<text x="257.1" y="154.5">R</text>
<text x="257.3" y="152.2">R11</text>
<text x="262.2" y="154.5">R</text>
<text x="262.4" y="152.2">R12</text>
<text x="267.3" y="154.5">R</text>
<text x="267.5" y="152.2">R13</text>
<text x="201.7" y="157.1">A-1A</text>
<text x="201.7" y="159.6">A-1B</text>
<text x="212.8" y="158.4">MOT_B+</text>
<text x="170.9" y="171.7">GND</text>
</g>
<g font-size="1.8">
<text x="17.8" y="30.5">GPIO2(SDA1)</text>
<text x="17.8" y="33">GPIO3(SCL1)</text>
<text x="17.8" y="35.6">GPIO4(GCLK)</text>
<text x="74.3" y="35.6">GPIO14(TXD0)</text>
<text x="17.8" y="40.6">GPIO17(GEN0)</text>
<text x="67.5" y="40.6">GPIO18(GEN1)(PWM0)</text>
<text x="74.1" y="38.1">GPIO15(RXD0)</text>
<text x="17.8" y="43.2">GPIO27(GEN2)</text>
<text x="17.8" y="45.7">GPIO22(GEN3)</text>
<text x="74" y="45.7">GPIO23(GEN4)</text>
<text x="17.8" y="50.8">GPIO10(SPI0_MOSI)</text>
<text x="17.8" y="53.3">GPIO9(SPI0_MISO)</text>
<text x="74" y="48.3">GPIO24(GEN5)</text>
<text x="74" y="53.3">GPIO25(GEN6)</text>
<text x="17.8" y="55.9">GPIO11(SPI0_SCK)</text>
<text x="70.2" y="55.9">GPIO8(SPI0_CE_N)</text>
<text x="70.2" y="58.4">GPIO7(SPI1_CE_N)</text>
<text x="17.8" y="61">ID_SD</text>
<text x="17.8" y="63.5">GPIO5</text>
<text x="81.2" y="61">ID_SC</text>
<text x="17.8" y="68.6">GPIO13(PWM1)</text>
<text x="17.8" y="71.1">GPIO19(SPI1_MISO)</text>
<text x="17.8" y="66">GPIO6</text>
<text x="73.5" y="66">GPIO12(PWM0)</text>
<text x="80" y="71.1">GPIO16</text>
<text x="17.8" y="73.7">GPIO26</text>
<text x="69.4" y="73.7">GPIO20(SPI1_MOSI)</text>
<text x="70.2" y="76.2">GPIO21(SPI1_SCK)</text>
</g>
<g font-size="1.8" fill="#0000c2">
<text x="20.3" y="176.4">Resistors R2-R13 are yet to be defined and are specific for each</text>
<text x="20.3" y="178.5">colour of LED on the COB.</text>
<text x="20.3" y="182.6">The PWM chip is not actually the chip itself but a small PCB using it.</text>
<text x="20.3" y="186.7">R14-R25 are approx 10k pulldowns</text>
</g>
</svg>
